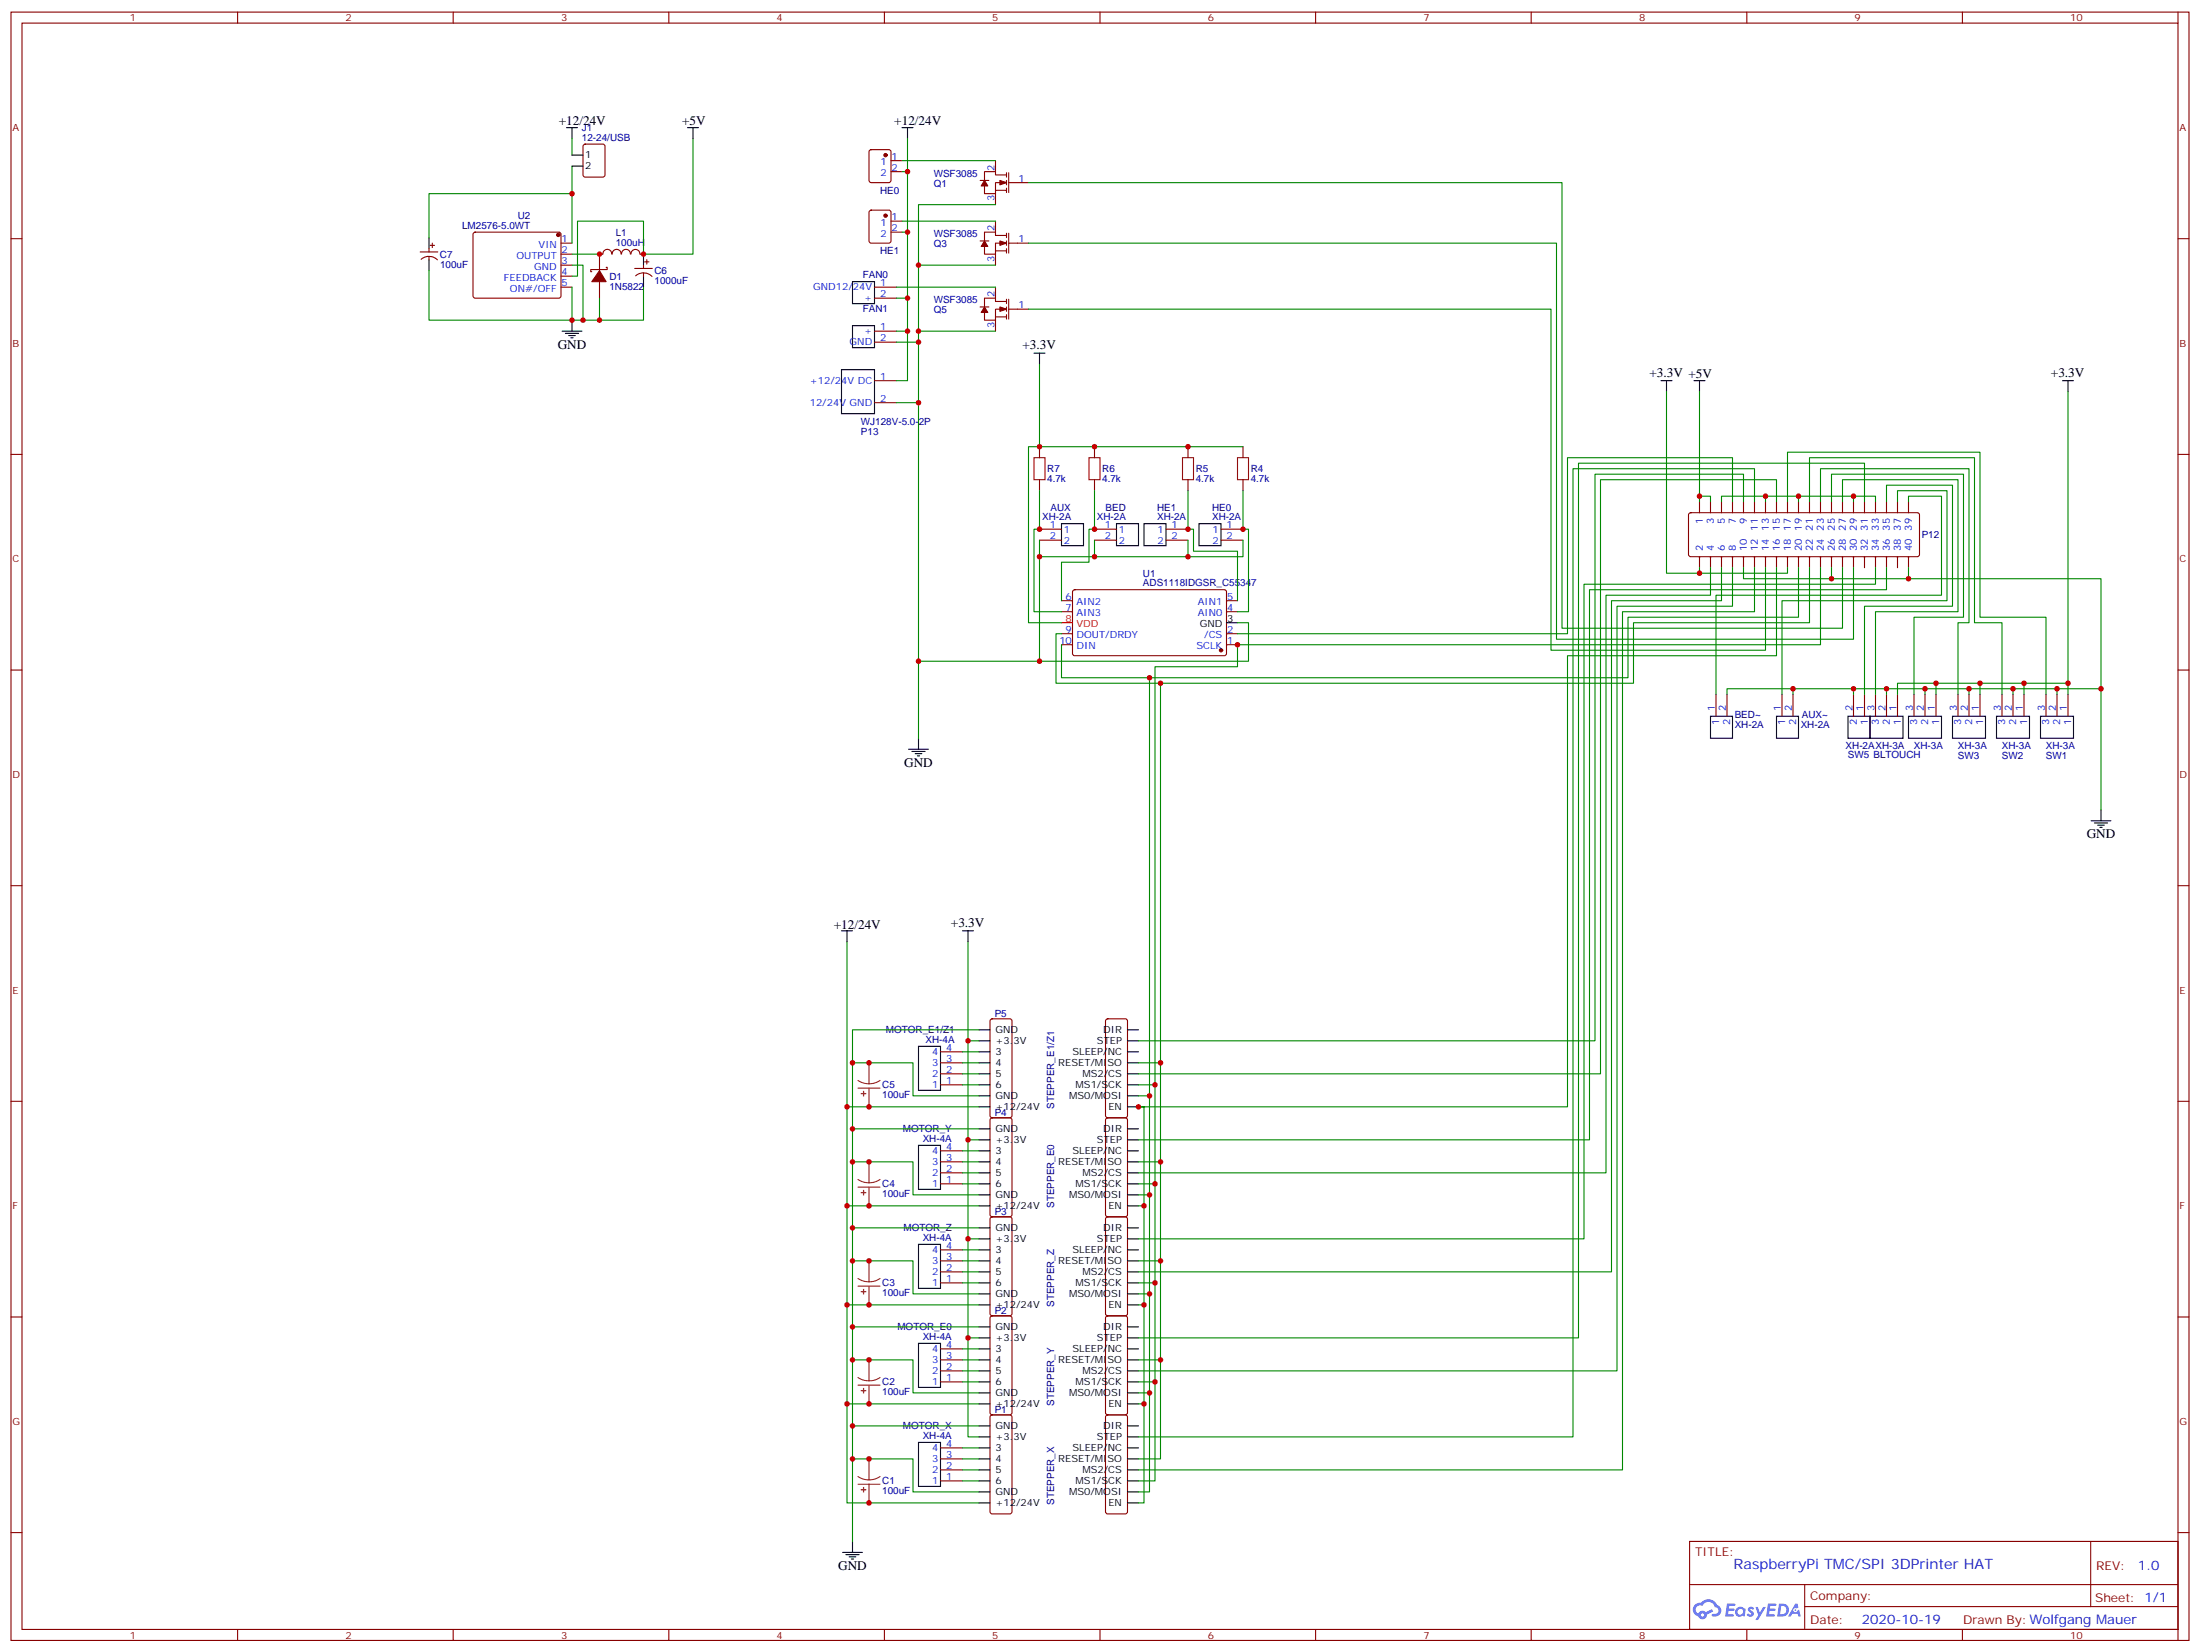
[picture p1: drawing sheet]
<svg xmlns="http://www.w3.org/2000/svg" width="706mm" height="530mm" viewBox="0 0 706 530" stroke-linecap="round" stroke-linejoin="round" font-family="sans-serif">
<g fill="none" stroke="#870000" stroke-width=".35">
<path d="M3.5 3.9h698.5v522.1h-698.5zM7.1 7.4h691.4v515.1h-691.4zM76.2 3.9v3.5M145.3 3.9v3.5M214.5 3.9v3.5M283.6 3.9v3.5M352.8 3.9v3.5M421.9 3.9v3.5M491.1 3.9v3.5M560.2 3.9v3.5M629.4 3.9v3.5M698.5 3.9v3.5"/>
<path d="M3.5 76.6h3.6M698.5 76.6h3.5M3.5 145.7h3.6M698.5 145.7h3.5M3.5 214.8h3.6M698.5 214.8h3.5M3.5 284h3.6M698.5 284h3.5M3.5 353.1h3.6M698.5 353.1h3.5M3.5 422.3h3.6M698.5 422.3h3.5"/>
<path d="M3.5 491.4h3.6M541.9 494.2h156.6v28.3h-156.6zM670.5 494.3v20.8M698.5 491.4h3.5M541.9 508.1h156.5M578.8 515.1h119.6M578.8 508.1v14.1M76.2 522.5v3.5M145.3 522.5v3.5M214.5 522.5v3.5M283.6 522.5v3.5M352.8 522.5v3.5"/>
<path d="M421.9 522.5v3.5M491.1 522.5v3.5M560.2 522.5v3.5M629.4 522.5v3.5M698.5 522.5v3.5"/>
</g>
<g fill="#5487ff">
<path d="M560.9 515.4a1.22 1.22 0 0 1 1.7 .3l-.4 .6a.47 .47 0 0 0-.4-.4 .47 .47 0 0 0-.5 .1l.2 .3a1.14 1.14 0 0 1 .8 1.7 1.14 1.14 0 0 1-1.9 0l-.3-.2 .5-.5 .8 .4a.29 .29 0 0 0 .3-.3 .29 .29 0 0 0-.3-.3 1.04 1.04 0 0 1-.5-1.7z"/>
<path d="M553.9 514.2l2.6 .2-.1 .5h-1.8l-.1 .9h1.5l.3 .3-.4 .4h-1.6l-.1 1.1h1.7l.2 .4-.2 .3h-2.6z"/>
<path d="M567 514.2l2.7 .2-.1 .5h-1.9l-.1 .9h1.5l.4 .3-.4 .4h-1.6l-.2 1.1h1.8l.1 .4-.1 .3h-2.7z"/>
<path d="M575.8 514.2h.7l.3 1.2-.6 .3a.69 .69 0 0 0-1 .3 .69 .69 0 0 0 .4 1 .69 .69 0 0 0 .9-.6l.5-.3 .5 2.2h-.8l-.2-.9h-1.7l-.5 .9h-.9z"/>
<path d="M563 515.3h.8l.6 1.8 1.1-1.8h.8l-2.5 4.1h-.8l.9-1.5z"/>
<path d="M570.5 514.2l-.6 4.1h1.4a2.11 2.11 0 0 0 2.4-2.1 2.11 2.11 0 0 0-2.5-2zM571.3 514.9a1.43 1.43 0 0 1 1.6 1.6 1.43 1.43 0 0 1-2 1.1z"/>
<path d="M556.9 515.8a1.54 1.54 0 0 0-.1 2.1 1.54 1.54 0 0 0 2.1 .2l.6 .2 .3-2.3-.5-.3a1.49 1.49 0 0 0-2.4 .1zM557.1 516.8a.95 .95 0 0 1 1.9 0 .95 .95 0 0 1-1.9 0z"/>
<path d="M543.6 514.5a2.18 2.18 0 0 0 1 3.8 1.44 1.44 0 0 0 1.7 .9 1.44 1.44 0 0 0 1.1-1.5l2-1-.4-.7-1.9 .9a1.47 1.47 0 0 0-2.5 .5 1.39 1.39 0 0 1-.6-2 1.39 1.39 0 0 1 2-.4 2.12 2.12 0 0 1 2.1-1.3 2.12 2.12 0 0 1 1.9 1.6 1.14 1.14 0 0 1 1.1 1.5 1.14 1.14 0 0 1-1.6 .7 .43 .43 0 0 0-.6 .3 .43 .43 0 0 0 .5 .5 1.98 1.98 0 0 0 2.5-1.2 1.98 1.98 0 0 0-1.3-2.5 3.1 3.1 0 0 0-5.2-.7l-.9 .1zM545.5 517.8a.54 .54 0 0 1 1 0 .54 .54 0 0 1-1 0z"/>
<circle cx="575.8" cy="516.3" r=".26"/>
</g>
<g fill="none" stroke="#000" stroke-width=".35">
<path d="M181.7 40.9h3.5M183.4 40.9v3.6M183.4 49.7h3.6M183.4 53.3h3.6M220.5 40.9h3.5M222.2 40.9v3.6M289.3 40.9h3.5M291 40.9v3.6M137.6 76.2v3.5M137.6 83.3v3.5M206.4 81.5v3.5M206.4 88.5v3.6"/>
<path d="M273.4 90.3h7.1v7.1h-7.1zM180.3 106.2h6.3M181.3 106.9h4.3M182.4 107.6h2.1M183.1 108.3h.7M183.4 102.7v3.5M269.9 118.5h10.6v14.1h-10.6zM273.4 104.4h7.1v7.1h-7.1zM331.6 113.2h3.5M333.4 113.2v3.6M532.7 122.1h3.5M534.5 122.1v3.5"/>
<path d="M543.3 122.1h3.5M545 122.1v3.5M661.5 122.1h3.5M663.2 122.1v3.5M340.4 167.9h7.1v7.1h-7.1zM358.1 167.9h7v7.1h-7zM366.9 167.9h7v7.1h-7zM384.5 167.9h7.1v7.1h-7.1zM393.3 199.7h3.6M294.6 236.7v3.5M548.6 229.7h7v7h-7zM569.7 229.7h7.1v7h-7.1z"/>
<path d="M592.7 229.7h7v7h-7zM599.7 229.7h10.6v7h-10.6zM612.1 229.7h10.6v7h-10.6zM626.2 229.7h10.6v7h-10.6zM640.3 229.7h10.6v7h-10.6zM654.4 229.7h10.6v7h-10.6zM291.4 240.2h6.3M292.5 240.9h4.2M293.5 241.7h2.1M294.2 242.4h.7M673.8 259.6v3.6M670.6 263.2h6.4"/>
<path d="M671.7 263.9h4.2M672.7 264.6h2.2M673.5 265.3h.7M269.9 298.5h3.5M271.6 298.5v3.5M308.7 298.5h3.5M310.4 298.5v3.5M294.6 335.5h7v14.1h-7zM314 337.3h3.5M314 333.7h3.5M314 330.2h3.5M361.6 337.3h3.5"/>
<path d="M361.6 333.7h3.5M361.6 330.2h3.5M314 354.9h3.5M314 351.4h3.5M314 347.8h3.5M314 344.3h3.5M314 340.8h3.5M361.6 354.9h3.5M361.6 351.4h3.5M361.6 347.8h3.5M361.6 344.3h3.5M361.6 340.8h3.5"/>
<path d="M294.6 367.2h7v14.2h-7zM314 379.6h3.5M314 376.1h3.5M314 372.5h3.5M314 369h3.5M314 365.5h3.5M314 362h3.5M361.6 379.6h3.5M361.6 376.1h3.5M361.6 372.5h3.5M361.6 369h3.5M361.6 365.5h3.5"/>
<path d="M361.6 362h3.5M294.6 399h7v14.1h-7zM314 386.6h3.5M314 383.1h3.5M314 397.2h3.5M314 393.7h3.5M361.6 386.6h3.5M361.6 383.1h3.5M361.6 397.2h3.5M361.6 393.7h3.5M314 418.4h3.5M314 414.9h3.5"/>
<path d="M314 411.3h3.5M314 407.8h3.5M314 404.3h3.5M314 400.8h3.5M361.6 418.4h3.5M361.6 414.9h3.5M361.6 411.3h3.5M361.6 407.8h3.5M361.6 404.3h3.5M361.6 400.8h3.5M294.6 430.7h7v14.2h-7zM314 439.6h3.5"/>
<path d="M314 436h3.5M314 432.5h3.5M314 429h3.5M314 425.4h3.5M361.6 439.6h3.5M361.6 436h3.5M361.6 432.5h3.5M361.6 429h3.5M361.6 425.4h3.5M314 450.1h3.5M314 446.6h3.5M314 443.1h3.5"/>
<path d="M314 457.2h3.5M361.6 450.1h3.5M361.6 446.6h3.5M361.6 443.1h3.5M361.6 457.2h3.5M294.6 462.5h7v14.1h-7zM314 478.4h3.5M314 474.8h3.5M314 471.3h3.5M314 467.8h3.5M314 464.3h3.5M314 460.7h3.5"/>
<path d="M361.6 478.4h3.5M361.6 474.8h3.5M361.6 471.3h3.5M361.6 467.8h3.5M361.6 464.3h3.5M361.6 460.7h3.5M270.2 497.8h6.4M271.3 498.5h4.2M272.3 499.2h2.2M273 499.9h.8M273.4 494.2v3.6M314 481.9h3.5"/>
<path d="M361.6 481.9h3.5"/>
</g>
<g fill="none" stroke="#870000" stroke-width=".35">
<path d="M187.2 46.4l.5-.2h5.6l.7 .4v9.5l-.4 .6-5.9 .1-.7-.5v-9.4zM278.9 48.2l.5-.2h5.6l.7 .4 .1 9.5-.5 .6-5.9 .1-.7-.5v-9.4zM285.8 51.5h3.5M285.8 55h3.5M314.3 57.9h2.8M319.3 51.5v3.5M322.8 56.1h-3.5v-1.1h-3.6v2.9M322.8 58.6h-3.5v3.5h-3.6v-2.5M322.8 55.4v1.4M322.8 57.9v1.4M323.5 55.4v6.3M323.5 58.6h6.3"/>
<path d="M137.6 79.7v1.1M137.9 78.7h1.4M138.6 78v1.4M151.9 74.6l.5-.2h26.8l.5 .2 .2 .5v20.1l-.7 .4-27.1-.1-.4-.6v-19.8zM179.9 78h3.5M278.9 67.6l.5-.2h5.6l.7 .4 .1 9.5-.5 .6-5.9 .1-.7-.5v-9.4zM285.8 70.9h3.5M285.8 74.4h3.5M314.3 77.3h2.8M319.3 62.1v3.5M319.3 70.9v3.5M319.3 61h3.5"/>
<path d="M322.8 75.5h-3.5v-1.1h-3.6v2.9M322.8 78h-3.5v3.5h-3.6v-2.5M322.8 60.3v1.4M322.8 74.8v1.4M322.8 77.3v1.4M322.8 79.7v1.4M323.5 74.8v6.3M323.5 78h6.3M134.8 80.8h5.6M135 83.2a3.8 3.8 0 0 1 5.3 .1M137.6 82.2v1.1M179.9 92.1h3.5"/>
<path d="M179.9 81.5h3.5M179.9 85h3.5M179.9 88.5h3.5M192.3 90.3v5.3M193.3 81.5h-1v5.3M193.4 81.5a1.41 1.41 0 0 1 1.4-1.5 1.41 1.41 0 0 1 1.4 1.5M194.4 85.7h.3v.7h-5.3v.7h.4M196.4 81.5a1.41 1.41 0 0 1 1.4-1.5 1.41 1.41 0 0 1 1.4 1.5M199.3 81.5a1.41 1.41 0 0 1 1.4-1.5 1.41 1.41 0 0 1 1.5 1.5M202.4 81.5a1.41 1.41 0 0 1 1.4-1.5 1.41 1.41 0 0 1 1.4 1.5M203.6 86.1h5.6M203.8 88.5a3.8 3.8 0 0 1 5.3 .1"/>
<path d="M205.3 81.5h1.1M206.4 85v1.1M206.4 87.5v1M206.7 84h1.4M207.4 83.3v1.4M280.5 92.1h7M280.5 95.6h7M314.3 98.4h2.8M319.3 81.5v3.5M319.3 92.1v3.5M319.3 80.4h3.5M322.8 96.7h-3.5v-1.1h-3.6v2.8"/>
<path d="M322.8 99.1h-3.5v3.6h-3.6v-2.5M322.8 96v1.4M322.8 98.4v1.4M323.5 96v6.3M323.5 99.1h6.3M280.5 106.2h7M280.5 109.7h7M319.3 101.6h3.5M319.3 102.7v3.5M322.8 100.9v1.4M280.5 122.1h7M280.5 129.1h7"/>
<path d="M333.4 143.2v3.6M333.4 153.8v3.5M351 143.2v3.6M351 153.8v3.5M381 143.2v3.6M381 153.8v3.5M398.6 143.2v3.6M398.6 153.8v3.5M333.4 169.7h7M333.4 173.2h7M351 169.7h7.1M351 173.2h7.1"/>
<path d="M373.9 169.7h7.1M373.9 173.2h7.1M391.6 169.7h7M391.6 173.2h7M541.7 164.6l.5-.2h72.7l.5 .2 .2 .5v12.7l-.2 .5-.5 .2h-72.7l-.5-.2-.2-.5v-12.7zM545 160.9v3.5M545 178.5v3.5M548.6 160.9v3.5M548.6 178.5v3.5M552.1 160.9v3.5M552.1 178.5v3.5M555.6 160.9v3.5"/>
<path d="M555.6 178.5v3.5M559.2 160.9v3.5M559.2 178.5v3.5M562.7 160.9v3.5M562.7 178.5v3.5M566.2 160.9v3.5M566.2 178.5v3.5M569.7 160.9v3.5M569.7 178.5v3.5M573.3 160.9v3.5M573.3 178.5v3.5M576.8 160.9v3.5"/>
<path d="M576.8 178.5v3.5M580.3 160.9v3.5M580.3 178.5v3.5M583.8 160.9v3.5M583.8 178.5v3.5M587.4 160.9v3.5M587.4 178.5v3.5M590.9 160.9v3.5M590.9 178.5v3.5M594.4 160.9v3.5M594.4 178.5v3.5M598 160.9v3.5"/>
<path d="M598 178.5v3.5M601.5 160.9v3.5M601.5 178.5v3.5M605 160.9v3.5M605 178.5v3.5M608.5 160.9v3.5M608.5 178.5v3.5M612.1 160.9v3.5M612.1 178.5v3.5M340.4 196.1h3.6M340.4 192.6h3.6M344.2 189.3l.5-.2h48.2l.4 .7v20l-.7 .5-48.2-.1-.4-.6v-19.8z"/>
<path d="M393.3 196.1h3.6M393.3 192.6h3.6M340.4 206.7h3.6M340.4 203.2h3.6M393.3 206.7h3.6M393.3 203.2h3.6M550.3 222.6v7.1M553.9 222.6v7.1M571.5 222.6v7.1M575 222.6v7.1M594.4 222.6v7.1M598 222.6v7.1"/>
<path d="M601.5 222.6v7.1M605 222.6v7.1M608.5 222.6v7.1M613.8 222.6v7.1M617.4 222.6v7.1M620.9 222.6v7.1M627.9 222.6v7.1M631.5 222.6v7.1M635 222.6v7.1M642.1 222.6v7.1M645.6 222.6v7.1M649.1 222.6v7.1"/>
<path d="M656.2 222.6v7.1M659.7 222.6v7.1M663.2 222.6v7.1M301.6 337.3h7.1M317.7 326.9l.5-.2h5.6l.5 .2 .3 .5v30.3l-.3 .5-.5 .2h-5.6l-.5-.2-.2-.5v-30.3zM354.8 326.9l.4-.2h5.7l.5 .2 .2 .5v30.3l-.2 .5-.5 .2h-5.7l-.5-.2-.2-.5v-30.3zM301.6 347.8h7.1M301.6 344.3h7.1M301.6 340.8h7.1M317.7 358.6l.5-.2h5.6l.5 .2 .3 .5v30.4l-.3 .5-.5 .2h-5.6l-.5-.3-.2-.4v-30.4zM354.8 358.6l.4-.2h5.7l.5 .2 .2 .5v30.4l-.2 .5-.5 .2h-5.7l-.5-.3-.2-.4v-30.4zM301.6 379.6h7.1"/>
<path d="M301.6 376.1h7.1M301.6 372.5h7.1M301.6 369h7.1M317.7 390.4l.5-.2h5.6l.5 .2 .3 .5v30.3l-.3 .5-.5 .2h-5.6l-.5-.2-.2-.5v-30.3zM354.8 390.4l.4-.2h5.7l.5 .2 .2 .5v30.3l-.2 .5-.5 .2h-5.7l-.5-.2-.2-.5v-30.3zM301.6 411.3h7.1M301.6 407.8h7.1M301.6 404.3h7.1M301.6 400.8h7.1M301.6 439.6h7.1M301.6 436h7.1M301.6 432.5h7.1"/>
<path d="M317.7 422.1l.5-.2h5.6l.5 .2 .3 .5v30.4l-.3 .5-.5 .2h-5.6l-.5-.3-.2-.4v-30.4zM354.8 422.1l.4-.2h5.7l.5 .2 .2 .5v30.4l-.2 .5-.5 .2h-5.7l-.5-.3-.2-.4v-30.4zM301.6 443.1h7.1M317.7 453.9l.5-.2h5.6l.5 .2 .3 .5v30.3l-.3 .5-.5 .2h-5.6l-.5-.2-.2-.5v-30.3zM354.8 453.9l.4-.2h5.7l.5 .2 .2 .5v30.3l-.2 .5-.5 .2h-5.7l-.5-.2-.2-.5v-30.3zM301.6 474.8h7.1M301.6 471.3h7.1M301.6 467.8h7.1M301.6 464.3h7.1"/>
</g>
<g fill="#8c2424" stroke="#8c2424" stroke-width=".35">
<path d="M276.9 477l.1 1.4z"/>
<path d="M276.2 477.6l1.4 .1z"/>
<path d="M276.9 445.2l.1 1.4z"/>
<path d="M276.2 445.9h1.4z"/>
<path d="M276.9 413.5l.1 1.4z"/>
<path d="M276.2 414.1l1.4 .1z"/>
<path d="M276.9 381.7l.1 1.4z"/>
<path d="M276.2 382.4h1.4z"/>
<path d="M276.9 350l.1 1.4z"/>
<path d="M276.2 350.6l1.4 .1z"/>
</g>
<g fill="none" stroke="#8c2424" stroke-width=".35">
<path d="M275.2 346.4l1.6 .8 1.9 .3M275.2 348.9h7M278.7 340.8v6.7M278.7 348.9v6M282.2 346.4l-1.7 .9-1.8 .2M275.2 378.2l1.6 .8 1.9 .2M278.7 372.5v6.7M282.2 378.2l-1.7 .8-1.8 .2M275.2 380.6h7M278.7 380.6v6M275.2 409.9l1.6 .8 1.9 .3M275.2 412.4h7"/>
<path d="M278.7 404.3v6.7M278.7 412.4v6M282.2 409.9l-1.7 .9-1.8 .2M278.7 436v6.7M275.2 441.7l1.6 .8 1.9 .2M275.2 444.1h7M278.7 444.1v6M282.2 441.7l-1.7 .8-1.8 .2M275.2 473.4l1.6 .8 1.9 .3M275.2 475.9h7M278.7 467.8v6.7M278.7 475.9v6"/>
<path d="M282.2 473.4l-1.7 .9-1.8 .2"/>
</g>
<g fill="#870000" stroke="#870000" stroke-width=".35">
<path d="M320.7 98.4l2.1 .7-2.1 .7z"/>
<path d="M315.7 98.4l1.1 1.8h-2.1z"/>
<path d="M320.7 57.9l2.1 .7-2.1 .7z"/>
<path d="M315.7 57.9l1.1 1.7h-2.1z"/>
<path d="M320.7 77.3l2.1 .7-2.1 .7z"/>
<path d="M315.7 77.3l1.1 1.7h-2.1z"/>
<path d="M192.3 86.8l2.1 3.5h-4.6z"/>
<circle cx="284" cy="49.7" r=".53"/>
<circle cx="284" cy="69.1" r=".53"/>
<circle cx="391.6" cy="208.5" r=".53"/>
<circle cx="179" cy="75.3" r=".53"/>
</g>
<path d="M331.6 146.8h3.5v7h-3.5zM349.2 146.8h3.6v7h-3.6zM379.2 146.8h3.6v7h-3.6zM396.9 146.8h3.5v7h-3.5z" fill="none" stroke="#a10000" stroke-width=".35"/>
<g fill="none" stroke="#008700" stroke-width=".35">
<path d="M183.4 44.5v5.2M183.4 53.3v24.7M222.2 44.5v37h-15.8v-10.6h-21.2v17.6h-1.8M289.3 55h1.7v19.4h-1.7M289.3 51.5h30M291 44.5v10.5M329.8 58.6h171.1v142.8h90v-19.4M183.4 62.1h-45.8v14.1M289.3 70.9h30M291 74.4v21.2h-3.5M319.3 65.6h-24.7v19.4h24.7M329.8 78h169.4v127h95.2v-23"/>
<path d="M137.6 86.8v15.9h45.8v-10.6M183.4 85h3.6v17.7h-3.6M183.4 81.5h8.9M192.3 95.6v7.1h-5.3M206.4 92.1v10.6h-14.1M287.5 92.1h31.8M291 95.6v10.6h-3.5M294.6 85v21.2M329.8 99.1h167.6v109.4h68.8v-26.5M287.5 109.7h7.1M291 106.2v15.9h-3.5M319.3 106.2h-24.7v130.5"/>
<path d="M333.4 116.8v26.4h65.2M287.5 129.1h7.1M534.5 125.6v58.2h38.8v-1.8M545 125.6v33.5M663.2 125.6v97M333.4 157.3v12.4h-1.8v26.4h8.8M333.4 143.2h-3.6v56.5h10.6M351 157.3v12.4h-1.8v10.6h-8.8v12.3M381 157.3v12.4h1.8v7h14.1v15.9M398.6 157.3v12.4h1.8v26.4h-3.5M566.2 159.1h10.6v1.8M576.8 159.1h17.6v1.8"/>
<path d="M594.4 159.1h7.1v1.8M333.4 173.2v38.8h67v-12.3h-3.5M351 173.2v5.3M381 173.2v5.3M398.6 173.2v5.3h-65.2M545 160.9v-1.8h3.6v1.8M552.1 160.9v-1.8h14.1v1.8M555.6 160.9v-14.1h-52.9v56.4h-105.8M559.2 160.9v-8.9h-47.7v181.7h-146.4M562.7 160.9v-10.6h-58.2v310.4h-139.4M569.7 160.9v-7.1h-56.4v190.5h-148.2M573.3 160.9v-15.9h61.7v52.9h21.2v24.7"/>
<path d="M580.3 160.9v-14.1h52.9v52.9h8.9v22.9M583.8 160.9v-10.6h47.7v49.4h-3.6v22.9M587.4 160.9v-8.9h42.3v45.9h-15.9v24.7M590.9 160.9v-7.1h37v42.3h-26.4v26.5M598 160.9v-12.4h-91.8v280.5h-141.1M605 160.9v-5.3h21.2v38.8h-28.2v28.2M608.5 160.9v-3.6h15.9v35.3h-52.9v30M612.1 160.9v-1.8h10.6v31.8h-72.4v31.7M545 182v1.8M548.6 182v8.9h-33.5v185.2h-150M552.1 182v10.6h-35.3v215.2h-151.7M555.6 182v12.4h-37v245.2h-153.5"/>
<path d="M559.2 182v3.6h28.2v-3.6M562.7 182v14.1h-42.4v275.2h-155.2M569.7 182v28.3h-67v144.6h-137.6h1.8v31.7h-1.8M576.8 182v15.9h-54.7v19.4h-153.4M580.3 182v17.7h-56.4v19.4h-151.7M583.8 182v24.7h-186.9v7.1h-26.5v134M601.5 182v5.3h-93.5v209.9h-142.9M605 182v7.1h-95.2v176.4h-144.7M612.1 182v3.6h-24.7M612.1 185.6h61.7v35.2M294.6 212h38.8M340.4 206.7v10.6h28.3v134.1"/>
<path d="M340.4 203.2h-1.7v15.9h33.5v121.7M620.9 219.1h-12.4v3.5M635 219.1h-14.1v3.5M649.1 219.1h-14.1v3.5M663.2 219.1h-14.1v3.5M553.9 222.6v-1.8h21.1v1.8M575 220.8h19.4M605 222.6v-1.8h12.4v1.8M605 220.8h-10.6v1.8M617.4 220.8h14.1v1.8M631.5 220.8h14.1v1.8M645.6 220.8h14.1v1.8"/>
<path d="M659.7 220.8h14.1v38.8M271.6 302v52.9h42.4M310.4 302v31.7h3.6M308.7 337.3h5.3M310.4 333.7v31.8h3.6M314 330.2h-40.6v10.6M271.6 354.9v31.7h42.4M308.7 347.8h5.3M308.7 344.3h5.3M308.7 340.8h5.3M314 351.4h-21.2v-10.6h-19.4v153.4M365.1 351.4h3.6v31.7"/>
<path d="M365.1 347.8h5.3v31.8M365.1 340.8h7.1v31.7M273.4 372.5h19.4v10.6h21.2M273.4 362h40.6M308.7 379.6h5.3M308.7 376.1h5.3M308.7 372.5h5.3M308.7 369h5.3M310.4 365.5v31.7h3.6M365.1 379.6h5.3v31.7M365.1 372.5h7.1v31.8M271.6 386.6v31.8h42.4"/>
<path d="M273.4 393.7h40.6M310.4 397.2v31.8h3.6M365.1 383.1h3.6v31.8M366.9 386.6v31.8h-1.8M271.6 418.4v31.7h42.4M273.4 404.3h19.4v10.6h21.2M308.7 411.3h5.3M308.7 407.8h5.3M308.7 404.3h5.3M308.7 400.8h5.3M365.1 414.9h3.6v31.7M365.1 411.3h5.3v31.8"/>
<path d="M365.1 404.3h7.1v63.5h-7.1M366.9 418.4v31.7h-1.8M273.4 436h19.4v10.6h21.2M273.4 425.4h40.6M308.7 439.6h5.3M308.7 436h5.3M308.7 432.5h5.3M310.4 429v31.7h3.6M365.1 436h7.1M271.6 450.1v31.8h42.4M273.4 457.2h40.6M308.7 443.1h5.3"/>
<path d="M365.1 446.6h3.6v31.8h-3.6M365.1 443.1h5.3v31.7h-5.3M366.9 450.1v31.8h-1.8M273.4 467.8h19.4v10.6h21.2M308.7 474.8h5.3M308.7 471.3h5.3M308.7 467.8h5.3M308.7 464.3h5.3"/>
</g>
<path d="M340.4 199.7h3.6" fill="none" stroke="#f00" stroke-width=".35"/>
<g fill="#c00">
<circle cx="566.2" cy="159.1" r=".88"/>
<circle cx="576.8" cy="159.1" r=".88"/>
<circle cx="594.4" cy="159.1" r=".88"/>
<circle cx="271.6" cy="354.9" r=".88"/>
<circle cx="271.6" cy="386.6" r=".88"/>
<circle cx="271.6" cy="418.4" r=".88"/>
<circle cx="271.6" cy="450.1" r=".88"/>
<circle cx="278.7" cy="340.8" r=".88"/>
<circle cx="278.7" cy="354.9" r=".88"/>
<circle cx="278.7" cy="372.5" r=".88"/>
<circle cx="278.7" cy="386.6" r=".88"/>
<circle cx="278.7" cy="418.4" r=".88"/>
<circle cx="278.7" cy="404.3" r=".88"/>
<circle cx="278.7" cy="436" r=".88"/>
<circle cx="278.7" cy="450.1" r=".88"/>
<circle cx="278.7" cy="467.8" r=".88"/>
<circle cx="310.4" cy="333.7" r=".88"/>
<circle cx="310.4" cy="365.5" r=".88"/>
<circle cx="310.4" cy="397.2" r=".88"/>
<circle cx="310.4" cy="429" r=".88"/>
<circle cx="291" cy="74.4" r=".88"/>
<circle cx="291" cy="95.6" r=".88"/>
<circle cx="291" cy="106.2" r=".88"/>
<circle cx="273.4" cy="372.5" r=".88"/>
<circle cx="273.4" cy="404.3" r=".88"/>
<circle cx="273.4" cy="436" r=".88"/>
<circle cx="273.4" cy="467.8" r=".88"/>
<circle cx="291" cy="55" r=".88"/>
<circle cx="294.6" cy="106.2" r=".88"/>
<circle cx="294.6" cy="85" r=".88"/>
<circle cx="294.6" cy="109.7" r=".88"/>
<circle cx="294.6" cy="129.1" r=".88"/>
<circle cx="278.7" cy="481.9" r=".88"/>
<circle cx="366.9" cy="386.6" r=".88"/>
<circle cx="366.9" cy="418.4" r=".88"/>
<circle cx="366.9" cy="450.1" r=".88"/>
<circle cx="368.7" cy="446.6" r=".88"/>
<circle cx="368.7" cy="414.9" r=".88"/>
<circle cx="368.7" cy="383.1" r=".88"/>
<circle cx="370.4" cy="443.1" r=".88"/>
<circle cx="370.4" cy="411.3" r=".88"/>
<circle cx="370.4" cy="379.6" r=".88"/>
<circle cx="372.2" cy="404.3" r=".88"/>
<circle cx="372.2" cy="372.5" r=".88"/>
<circle cx="372.2" cy="436" r=".88"/>
<circle cx="381" cy="143.2" r=".88"/>
<circle cx="381" cy="169.7" r=".88"/>
<circle cx="398.6" cy="169.7" r=".88"/>
<circle cx="333.4" cy="143.2" r=".88"/>
<circle cx="351" cy="143.2" r=".88"/>
<circle cx="351" cy="169.7" r=".88"/>
<circle cx="333.4" cy="169.7" r=".88"/>
<circle cx="333.4" cy="178.5" r=".88"/>
<circle cx="381" cy="178.5" r=".88"/>
<circle cx="351" cy="178.5" r=".88"/>
<circle cx="545" cy="183.8" r=".88"/>
<circle cx="545" cy="159.1" r=".88"/>
<circle cx="617.4" cy="220.8" r=".88"/>
<circle cx="631.5" cy="220.8" r=".88"/>
<circle cx="645.6" cy="220.8" r=".88"/>
<circle cx="659.7" cy="220.8" r=".88"/>
<circle cx="605" cy="220.8" r=".88"/>
<circle cx="663.2" cy="219.1" r=".88"/>
<circle cx="649.1" cy="219.1" r=".88"/>
<circle cx="635" cy="219.1" r=".88"/>
<circle cx="620.9" cy="219.1" r=".88"/>
<circle cx="594.4" cy="220.8" r=".88"/>
<circle cx="575" cy="220.8" r=".88"/>
<circle cx="370.4" cy="347.8" r=".88"/>
<circle cx="368.7" cy="351.4" r=".88"/>
<circle cx="372.2" cy="340.8" r=".88"/>
<circle cx="587.4" cy="185.6" r=".88"/>
<circle cx="673.8" cy="220.8" r=".88"/>
<circle cx="612.1" cy="185.6" r=".88"/>
<circle cx="368.7" cy="217.3" r=".88"/>
<circle cx="372.2" cy="219.1" r=".88"/>
<circle cx="396.9" cy="206.7" r=".88"/>
<circle cx="294.6" cy="212" r=".88"/>
<circle cx="333.4" cy="212" r=".88"/>
<circle cx="273.4" cy="457.2" r=".88"/>
<circle cx="273.4" cy="425.4" r=".88"/>
<circle cx="273.4" cy="393.7" r=".88"/>
<circle cx="273.4" cy="361.9" r=".88"/>
<circle cx="273.4" cy="340.8" r=".88"/>
<circle cx="365.1" cy="354.9" r=".88"/>
<circle cx="183.4" cy="62.1" r=".88"/>
<circle cx="192.3" cy="81.5" r=".88"/>
<circle cx="206.4" cy="81.5" r=".88"/>
<circle cx="183.4" cy="102.7" r=".88"/>
<circle cx="187" cy="102.7" r=".88"/>
<circle cx="192.3" cy="102.7" r=".88"/>
</g>
<text font-size="4.6" fill="#00f" x="556" y="503.1">RaspberryPi TMC/SPI 3DPrinter HAT</text>
<g font-size="4.2">
<text x="179.2" y="40.2">+12/24V</text>
<text x="218.7" y="40.2">+5V</text>
<text x="286.8" y="40.2">+12/24V</text>
<text x="178.9" y="111.8">GND</text>
<text x="327.9" y="112.1">+3.3V</text>
<text x="529" y="120.9">+3.3V +5V</text>
<text x="657.8" y="120.9">+3.3V</text>
<text x="290" y="245.9">GND</text>
<text x="669.2" y="268.8">GND</text>
<text x="267.4" y="297.7">+12/24V</text>
<text x="305" y="297.3">+3.3V</text>
<text x="268.8" y="503.4">GND</text>
</g>
<g font-size="4.2" fill="#00f">
<text x="685.7" y="503.5">1.0</text>
<text x="597.1" y="520.9">2020-10-19</text>
</g>
<g font-size="3.9" fill="#800">
<text x="543.6" y="498.8">TITLE:</text>
<text x="672.3" y="503.5">REV:</text>
<text x="580.5" y="513">Company:</text>
<text x="671.9" y="513.6">Sheet: 1/1</text>
<text x="580.5" y="520.7">Date:</text>
<text x="629.6" y="520.8">Drawn By:Wolfgang Mauer</text>
</g>
<g font-size="3.2" fill="#800">
<text x="41.6" y="6.9">1</text>
<text x="110.8" y="6.9">2</text>
<text x="179.9" y="6.9">3</text>
<text x="249.1" y="6.9">4</text>
<text x="318.2" y="6.9">5</text>
<text x="387.3" y="6.9">6</text>
<text x="456.5" y="6.9">7</text>
<text x="525.6" y="6.9">8</text>
<text x="594.8" y="6.9">9</text>
<text x="663.9" y="6.9">10</text>
<text x="4.1" y="42">A</text>
<text x="699" y="42">A</text>
<text x="4.1" y="111.1">B</text>
<text x="699" y="111.1">B</text>
<text x="4.1" y="180.3">C</text>
<text x="699" y="180.3">C</text>
<text x="4.1" y="249.4">D</text>
<text x="699" y="249.4">D</text>
<text x="4.1" y="318.6">E</text>
<text x="699" y="318.6">E</text>
<text x="4.1" y="387.7">F</text>
<text x="699" y="387.7">F</text>
<text x="4.1" y="456.8">G</text>
<text x="699" y="456.8">G</text>
<text x="41.6" y="525.5">1</text>
<text x="110.8" y="525.5">2</text>
<text x="179.9" y="525.5">3</text>
<text x="249.1" y="525.5">4</text>
<text x="318.2" y="525.5">5</text>
<text x="387.3" y="525.5">6</text>
<text x="456.5" y="525.5">7</text>
<text x="525.6" y="525.5">8</text>
<text x="594.8" y="525.5">9</text>
<text x="663.9" y="525.5">10</text>
</g>
<g font-size="3.2" fill="#000080">
<text x="186.6" y="42">J1</text>
<text x="186.6" y="45.2">12-24/USB</text>
<text x="299.4" y="56.7">WSF3085</text>
<text x="299.4" y="59.9">Q1</text>
<text x="282.2" y="62.1">HE0</text>
<text x="166" y="70.2">U2</text>
<text x="148.2" y="73.3">LM2576-5.0WT</text>
<text x="197.5" y="75.7">L1</text>
<text x="299.4" y="76.1">WSF3085</text>
<text x="141.1" y="82.6">C7</text>
<text x="197.5" y="78.9">100uH</text>
<text x="282.2" y="81.5">HE1</text>
<text x="299.4" y="79.3">Q3</text>
<text x="141.1" y="85.9">100uF</text>
<text x="195.4" y="89.7">D1</text>
<text x="209.9" y="87.9">C6</text>
<text x="276.7" y="89.3">FAN0</text>
<text x="195.4" y="92.9">1N5822</text>
<text x="209.9" y="91.1">1000uF</text>
<text x="276.7" y="100.1">FAN1</text>
<text x="299.4" y="97.2">WSF3085</text>
<text x="299.4" y="100.5">Q5</text>
<text x="276.1" y="136.2">WJ128V-5.0-2P</text>
<text x="276.1" y="139.3">P13</text>
<text x="335.8" y="154.5">4.7k</text>
<text x="335.8" y="151.3">R7</text>
<text x="353.5" y="154.5">4.7k</text>
<text x="353.5" y="151.3">R6</text>
<text x="383.5" y="154.5">4.7k</text>
<text x="383.5" y="151.3">R5</text>
<text x="401.1" y="154.5">4.7k</text>
<text x="401.1" y="151.3">R4</text>
<text x="334.2" y="166.9">XH-2A</text>
<text x="336.9" y="163.7">AUX</text>
<text x="351.8" y="166.9">XH-2A</text>
<text x="354.6" y="163.7">BED</text>
<text x="371.1" y="166.9">XH-2A</text>
<text x="371.1" y="163.7">HE1</text>
<text x="388.7" y="166.9">XH-2A</text>
<text x="388.7" y="163.7">HE0</text>
<text x="616.3" y="172.6">P12</text>
<text x="366.6" y="184.9">U1</text>
<text x="366.5" y="188">ADS1118IDGSR_C55347</text>
<text x="556.3" y="233.5">XH-2A</text>
<text x="556.3" y="230.4">BED~</text>
<text x="577.5" y="233.5">XH-2A</text>
<text x="577.9" y="230.4">AUX~</text>
<text x="591.9" y="240.2">XH-2AXH-3A</text>
<text x="592.6" y="243.1">SW5 BLTOUCH</text>
<text x="613.8" y="240.2">XH-3A</text>
<text x="627.9" y="240.2">XH-3A</text>
<text x="627.9" y="243.4">SW3</text>
<text x="642" y="240.2">XH-3A</text>
<text x="642" y="243.4">SW2</text>
<text x="656.1" y="240.2">XH-3A</text>
<text x="656.1" y="243.4">SW1</text>
<text x="319" y="326">P5</text>
<text x="284.1" y="331.3">MOTOR_E1/Z1</text>
<text x="296.8" y="334.4">XH-4A</text>
<text x="282.9" y="352.2">100uF</text>
<text x="282.9" y="349">C5</text>
<text x="319" y="357.8">P4</text>
<text x="338" y="355.5" transform="rotate(-90 338 355.5)">STEPPER_E1/Z1</text>
<text x="289.6" y="363">MOTOR_Y</text>
<text x="295.9" y="366.2">XH-4A</text>
<text x="282.9" y="383.9">100uF</text>
<text x="282.9" y="380.7">C4</text>
<text x="319" y="389.5">P3</text>
<text x="338" y="387.3" transform="rotate(-90 338 387.3)">STEPPER_E0</text>
<text x="289.7" y="394.8">MOTOR_Z</text>
<text x="295.9" y="397.9">XH-4A</text>
<text x="282.9" y="412.5">C3</text>
<text x="282.9" y="415.7">100uF</text>
<text x="338" y="419" transform="rotate(-90 338 419)">STEPPER_Z</text>
<text x="319" y="421.3">P2</text>
<text x="287.8" y="426.5">MOTOR_E0</text>
<text x="295.9" y="429.7">XH-4A</text>
<text x="282.9" y="447.4">100uF</text>
<text x="282.9" y="444.2">C2</text>
<text x="319" y="453">P1</text>
<text x="338" y="450.8" transform="rotate(-90 338 450.8)">STEPPER_Y</text>
<text x="289.6" y="458.3">MOTOR_X</text>
<text x="295.9" y="461.4">XH-4A</text>
<text x="282.9" y="479.2">100uF</text>
<text x="282.9" y="476">C1</text>
<text x="338" y="482.5" transform="rotate(-90 338 482.5)">STEPPER_X</text>
</g>
<g font-size="3.2">
<text x="187.7" y="50.8">1</text>
<text x="187.7" y="54.3">2</text>
<text x="384.8" y="201.1">GND</text>
<text x="393.5" y="199.3">3</text>
<text x="319.3" y="331.3">GND</text>
<text x="319.3" y="334.8">+3.3V</text>
<text x="351.8" y="334.8">STEP</text>
<text x="353.8" y="331.3">DIR</text>
<text x="319.3" y="338.3">3</text>
<text x="319.3" y="341.8">4</text>
<text x="339.4" y="341.8">RESET/MISO</text>
<text x="343.9" y="338.3">SLEEP/NC</text>
<text x="319.3" y="345.4">5</text>
<text x="347.1" y="345.4">MS2/CS</text>
<text x="319.3" y="348.9">6</text>
<text x="319.3" y="352.4">GND</text>
<text x="342.9" y="352.4">MS0/MOSI</text>
<text x="345" y="348.9">MS1/SCK</text>
<text x="319.3" y="356">+12/24V</text>
<text x="355.5" y="356">EN</text>
<text x="319.3" y="363">GND</text>
<text x="353.8" y="363">DIR</text>
<text x="319.3" y="366.5">+3.3V</text>
<text x="319.3" y="370.1">3</text>
<text x="343.9" y="370.1">SLEEP/NC</text>
<text x="351.8" y="366.5">STEP</text>
<text x="319.3" y="373.6">4</text>
<text x="319.3" y="377.1">5</text>
<text x="339.4" y="373.6">RESET/MISO</text>
<text x="347.1" y="377.1">MS2/CS</text>
<text x="319.3" y="380.6">6</text>
<text x="345" y="380.6">MS1/SCK</text>
<text x="319.3" y="384.2">GND</text>
<text x="319.3" y="387.7">+12/24V</text>
<text x="342.9" y="384.2">MS0/MOSI</text>
<text x="355.5" y="387.7">EN</text>
<text x="319.3" y="394.8">GND</text>
<text x="353.8" y="394.8">DIR</text>
<text x="319.3" y="398.3">+3.3V</text>
<text x="319.3" y="401.8">3</text>
<text x="343.9" y="401.8">SLEEP/NC</text>
<text x="351.8" y="398.3">STEP</text>
<text x="319.3" y="405.3">4</text>
<text x="339.4" y="405.3">RESET/MISO</text>
<text x="319.3" y="408.9">5</text>
<text x="319.3" y="412.4">6</text>
<text x="345" y="412.4">MS1/SCK</text>
<text x="347.1" y="408.9">MS2/CS</text>
<text x="319.3" y="415.9">GND</text>
<text x="319.3" y="419.5">+12/24V</text>
<text x="342.9" y="415.9">MS0/MOSI</text>
<text x="355.5" y="419.5">EN</text>
<text x="319.3" y="426.5">GND</text>
<text x="319.3" y="430">+3.3V</text>
<text x="351.8" y="430">STEP</text>
<text x="353.8" y="426.5">DIR</text>
<text x="319.3" y="433.6">3</text>
<text x="319.3" y="437.1">4</text>
<text x="339.4" y="437.1">RESET/MISO</text>
<text x="343.9" y="433.6">SLEEP/NC</text>
<text x="319.3" y="440.6">5</text>
<text x="347.1" y="440.6">MS2/CS</text>
<text x="319.3" y="444.1">6</text>
<text x="319.3" y="447.7">GND</text>
<text x="342.9" y="447.7">MS0/MOSI</text>
<text x="345" y="444.1">MS1/SCK</text>
<text x="319.3" y="451.2">+12/24V</text>
<text x="355.5" y="451.2">EN</text>
<text x="319.3" y="458.3">GND</text>
<text x="319.3" y="461.8">+3.3V</text>
<text x="351.8" y="461.8">STEP</text>
<text x="353.8" y="458.3">DIR</text>
<text x="319.3" y="465.3">3</text>
<text x="343.9" y="465.3">SLEEP/NC</text>
<text x="319.3" y="468.8">4</text>
<text x="319.3" y="472.4">5</text>
<text x="339.4" y="468.8">RESET/MISO</text>
<text x="347.1" y="472.4">MS2/CS</text>
<text x="319.3" y="475.9">6</text>
<text x="319.3" y="479.4">GND</text>
<text x="342.9" y="479.4">MS0/MOSI</text>
<text x="345" y="475.9">MS1/SCK</text>
<text x="319.3" y="483">+12/24V</text>
<text x="355.5" y="483">EN</text>
</g>
<g font-size="3.2" fill="#00f">
<text x="282.4" y="52.9">1</text>
<text x="285.9" y="51.2">1</text>
<text x="282.4" y="56.4">2</text>
<text x="285.9" y="54.7">2</text>
<text x="318.9" y="54.7" transform="rotate(-90 318.9 54.7)">2</text>
<text x="326.7" y="58.2">1</text>
<text x="318.9" y="64.5" transform="rotate(-90 318.9 64.5)">3</text>
<text x="285.9" y="70.6">1</text>
<text x="180.1" y="77.6">1</text>
<text x="282.4" y="72.3">1</text>
<text x="282.4" y="75.8">2</text>
<text x="285.9" y="74.1">2</text>
<text x="318.9" y="74.1" transform="rotate(-90 318.9 74.1)">2</text>
<text x="326.7" y="77.6">1</text>
<text x="165.6" y="82.9">OUTPUT</text>
<text x="172.7" y="79.4">VIN</text>
<text x="180.1" y="81.1">2</text>
<text x="318.9" y="83.9" transform="rotate(-90 318.9 83.9)">3</text>
<text x="161.6" y="90">FEEDBACK</text>
<text x="171.3" y="86.4">GND</text>
<text x="180.1" y="84.7">3</text>
<text x="180.1" y="88.2">4</text>
<text x="163.6" y="93.5">ON#/OFF</text>
<text x="180.1" y="91.7">5</text>
<text x="260.8" y="93.1">GND12/24V</text>
<text x="282.2" y="91.7">1</text>
<text x="282.2" y="95.3">2</text>
<text x="318.9" y="95.3" transform="rotate(-90 318.9 95.3)">2</text>
<text x="277.2" y="96.7">+</text>
<text x="326.7" y="98.8">1</text>
<text x="277.2" y="107.2">+</text>
<text x="282.2" y="105.8">1</text>
<text x="318.9" y="105" transform="rotate(-90 318.9 105)">3</text>
<text x="272.5" y="110.8">GND</text>
<text x="282.2" y="109.4">2</text>
<text x="259.7" y="123.1">+12/24V DC</text>
<text x="282.2" y="121.7">1</text>
<text x="259.7" y="130.2">12/24V GND</text>
<text x="282.2" y="128.8">2</text>
<text x="336.6" y="169.3">1</text>
<text x="336.6" y="172.9">2</text>
<text x="341.1" y="170.7">1</text>
<text x="354.3" y="169.3">1</text>
<text x="354.3" y="172.9">2</text>
<text x="358.8" y="170.7">1</text>
<text x="371.2" y="170.7">1</text>
<text x="375.7" y="169.3">1</text>
<text x="375.7" y="172.9">2</text>
<text x="388.9" y="170.7">1</text>
<text x="393.3" y="169.3">1</text>
<text x="393.3" y="172.9">2</text>
<text x="546.1" y="168.2" transform="rotate(-90 546.1 168.2)">1</text>
<text x="549.6" y="168.2" transform="rotate(-90 549.6 168.2)">3</text>
<text x="553.2" y="168.2" transform="rotate(-90 553.2 168.2)">5</text>
<text x="556.7" y="168.2" transform="rotate(-90 556.7 168.2)">7</text>
<text x="560.2" y="168.2" transform="rotate(-90 560.2 168.2)">9</text>
<text x="563.7" y="170.2" transform="rotate(-90 563.7 170.2)">11</text>
<text x="567.3" y="170.2" transform="rotate(-90 567.3 170.2)">13</text>
<text x="570.8" y="170.2" transform="rotate(-90 570.8 170.2)">15</text>
<text x="574.3" y="170.2" transform="rotate(-90 574.3 170.2)">17</text>
<text x="577.8" y="170.2" transform="rotate(-90 577.8 170.2)">19</text>
<text x="581.4" y="170.2" transform="rotate(-90 581.4 170.2)">21</text>
<text x="584.9" y="170.2" transform="rotate(-90 584.9 170.2)">23</text>
<text x="588.4" y="170.2" transform="rotate(-90 588.4 170.2)">25</text>
<text x="592" y="170.2" transform="rotate(-90 592 170.2)">27</text>
<text x="595.5" y="170.2" transform="rotate(-90 595.5 170.2)">29</text>
<text x="599" y="170.2" transform="rotate(-90 599 170.2)">31</text>
<text x="602.5" y="170.2" transform="rotate(-90 602.5 170.2)">33</text>
<text x="606.1" y="170.2" transform="rotate(-90 606.1 170.2)">35</text>
<text x="609.6" y="170.2" transform="rotate(-90 609.6 170.2)">37</text>
<text x="613.1" y="170.2" transform="rotate(-90 613.1 170.2)">39</text>
<text x="341.1" y="174.3">2</text>
<text x="358.8" y="174.3">2</text>
<text x="371.2" y="174.3">2</text>
<text x="388.9" y="174.3">2</text>
<text x="546.1" y="176.7" transform="rotate(-90 546.1 176.7)">2</text>
<text x="549.6" y="176.7" transform="rotate(-90 549.6 176.7)">4</text>
<text x="553.2" y="176.7" transform="rotate(-90 553.2 176.7)">6</text>
<text x="556.7" y="176.7" transform="rotate(-90 556.7 176.7)">8</text>
<text x="560.2" y="176.7" transform="rotate(-90 560.2 176.7)">10</text>
<text x="563.7" y="176.7" transform="rotate(-90 563.7 176.7)">12</text>
<text x="567.3" y="176.7" transform="rotate(-90 567.3 176.7)">14</text>
<text x="570.8" y="176.7" transform="rotate(-90 570.8 176.7)">16</text>
<text x="574.3" y="176.7" transform="rotate(-90 574.3 176.7)">18</text>
<text x="577.8" y="176.7" transform="rotate(-90 577.8 176.7)">20</text>
<text x="581.4" y="176.7" transform="rotate(-90 581.4 176.7)">22</text>
<text x="584.9" y="176.7" transform="rotate(-90 584.9 176.7)">24</text>
<text x="588.4" y="176.7" transform="rotate(-90 588.4 176.7)">26</text>
<text x="592" y="176.7" transform="rotate(-90 592 176.7)">28</text>
<text x="595.5" y="176.7" transform="rotate(-90 595.5 176.7)">30</text>
<text x="599" y="176.7" transform="rotate(-90 599 176.7)">32</text>
<text x="602.5" y="176.7" transform="rotate(-90 602.5 176.7)">34</text>
<text x="606.1" y="176.7" transform="rotate(-90 606.1 176.7)">36</text>
<text x="609.6" y="176.7" transform="rotate(-90 609.6 176.7)">38</text>
<text x="613.1" y="176.7" transform="rotate(-90 613.1 176.7)">40</text>
<text x="341.8" y="192.3">6</text>
<text x="341.8" y="195.8">7</text>
<text x="345.3" y="194">AIN2</text>
<text x="345.3" y="197.6">AIN3</text>
<text x="384.2" y="197.6">AIN0</text>
<text x="384.2" y="194">AIN1</text>
<text x="393.5" y="195.8">4</text>
<text x="393.5" y="192.3">5</text>
<text x="341.8" y="202.8">9</text>
<text x="393.5" y="202.8">2</text>
<text x="339.7" y="206.4">10</text>
<text x="345.3" y="204.6">DOUT/DRDY</text>
<text x="345.3" y="208.1">DIN</text>
<text x="383.7" y="208.1">SCLK</text>
<text x="386.2" y="204.6">/CS</text>
<text x="393.5" y="206.4">1</text>
<text x="550" y="227.9" transform="rotate(-90 550 227.9)">1</text>
<text x="553.5" y="227.9" transform="rotate(-90 553.5 227.9)">2</text>
<text x="571.1" y="227.9" transform="rotate(-90 571.1 227.9)">1</text>
<text x="574.7" y="227.9" transform="rotate(-90 574.7 227.9)">2</text>
<text x="594.1" y="227.9" transform="rotate(-90 594.1 227.9)">2</text>
<text x="597.6" y="227.9" transform="rotate(-90 597.6 227.9)">1</text>
<text x="601.1" y="227.9" transform="rotate(-90 601.1 227.9)">3</text>
<text x="604.7" y="227.9" transform="rotate(-90 604.7 227.9)">2</text>
<text x="608.2" y="227.9" transform="rotate(-90 608.2 227.9)">1</text>
<text x="613.5" y="227.9" transform="rotate(-90 613.5 227.9)">3</text>
<text x="617" y="227.9" transform="rotate(-90 617 227.9)">2</text>
<text x="620.5" y="227.9" transform="rotate(-90 620.5 227.9)">1</text>
<text x="627.6" y="227.9" transform="rotate(-90 627.6 227.9)">3</text>
<text x="631.1" y="227.9" transform="rotate(-90 631.1 227.9)">2</text>
<text x="634.6" y="227.9" transform="rotate(-90 634.6 227.9)">1</text>
<text x="641.7" y="227.9" transform="rotate(-90 641.7 227.9)">3</text>
<text x="645.2" y="227.9" transform="rotate(-90 645.2 227.9)">2</text>
<text x="648.8" y="227.9" transform="rotate(-90 648.8 227.9)">1</text>
<text x="655.8" y="227.9" transform="rotate(-90 655.8 227.9)">3</text>
<text x="659.3" y="227.9" transform="rotate(-90 659.3 227.9)">2</text>
<text x="662.9" y="227.9" transform="rotate(-90 662.9 227.9)">1</text>
<text x="551.4" y="232.4" transform="rotate(-90 551.4 232.4)">1</text>
<text x="554.9" y="232.4" transform="rotate(-90 554.9 232.4)">2</text>
<text x="572.6" y="232.4" transform="rotate(-90 572.6 232.4)">1</text>
<text x="576.1" y="232.4" transform="rotate(-90 576.1 232.4)">2</text>
<text x="595.5" y="232.4" transform="rotate(-90 595.5 232.4)">2</text>
<text x="599" y="232.4" transform="rotate(-90 599 232.4)">1</text>
<text x="602.5" y="232.4" transform="rotate(-90 602.5 232.4)">3</text>
<text x="606.1" y="232.4" transform="rotate(-90 606.1 232.4)">2</text>
<text x="609.6" y="232.4" transform="rotate(-90 609.6 232.4)">1</text>
<text x="614.9" y="232.4" transform="rotate(-90 614.9 232.4)">3</text>
<text x="618.4" y="232.4" transform="rotate(-90 618.4 232.4)">2</text>
<text x="621.9" y="232.4" transform="rotate(-90 621.9 232.4)">1</text>
<text x="629" y="232.4" transform="rotate(-90 629 232.4)">3</text>
<text x="632.5" y="232.4" transform="rotate(-90 632.5 232.4)">2</text>
<text x="636.1" y="232.4" transform="rotate(-90 636.1 232.4)">1</text>
<text x="643.1" y="232.4" transform="rotate(-90 643.1 232.4)">3</text>
<text x="646.6" y="232.4" transform="rotate(-90 646.6 232.4)">2</text>
<text x="650.2" y="232.4" transform="rotate(-90 650.2 232.4)">1</text>
<text x="657.2" y="232.4" transform="rotate(-90 657.2 232.4)">3</text>
<text x="660.8" y="232.4" transform="rotate(-90 660.8 232.4)">2</text>
<text x="664.3" y="232.4" transform="rotate(-90 664.3 232.4)">1</text>
<text x="298.9" y="341.8">3</text>
<text x="298.9" y="338.3">4</text>
<text x="303.4" y="340.4">3</text>
<text x="303.4" y="336.9">4</text>
<text x="298.9" y="345.4">2</text>
<text x="303.4" y="347.5">1</text>
<text x="303.4" y="344">2</text>
<text x="298.9" y="348.9">1</text>
<text x="298.9" y="370.1">4</text>
<text x="303.4" y="368.7">4</text>
<text x="298.9" y="377.1">2</text>
<text x="298.9" y="373.6">3</text>
<text x="303.4" y="375.7">2</text>
<text x="303.4" y="372.2">3</text>
<text x="298.9" y="380.6">1</text>
<text x="303.4" y="379.2">1</text>
<text x="298.9" y="401.8">4</text>
<text x="303.4" y="400.4">4</text>
<text x="298.9" y="405.3">3</text>
<text x="303.4" y="407.5">2</text>
<text x="303.4" y="403.9">3</text>
<text x="298.9" y="412.4">1</text>
<text x="298.9" y="408.9">2</text>
<text x="303.4" y="411">1</text>
<text x="298.9" y="437.1">3</text>
<text x="298.9" y="433.6">4</text>
<text x="303.4" y="435.7">3</text>
<text x="303.4" y="432.2">4</text>
<text x="298.9" y="440.6">2</text>
<text x="303.4" y="442.7">1</text>
<text x="303.4" y="439.2">2</text>
<text x="298.9" y="444.1">1</text>
<text x="298.9" y="465.3">4</text>
<text x="303.4" y="467.4">3</text>
<text x="303.4" y="463.9">4</text>
<text x="298.9" y="472.4">2</text>
<text x="298.9" y="468.8">3</text>
<text x="303.4" y="471">2</text>
<text x="298.9" y="475.9">1</text>
<text x="303.4" y="474.5">1</text>
</g>
<g font-size="3.2" fill="#f00">
<text x="341.8" y="199.3">8</text>
<text x="345.3" y="201.1">VDD</text>
</g>
</svg>
